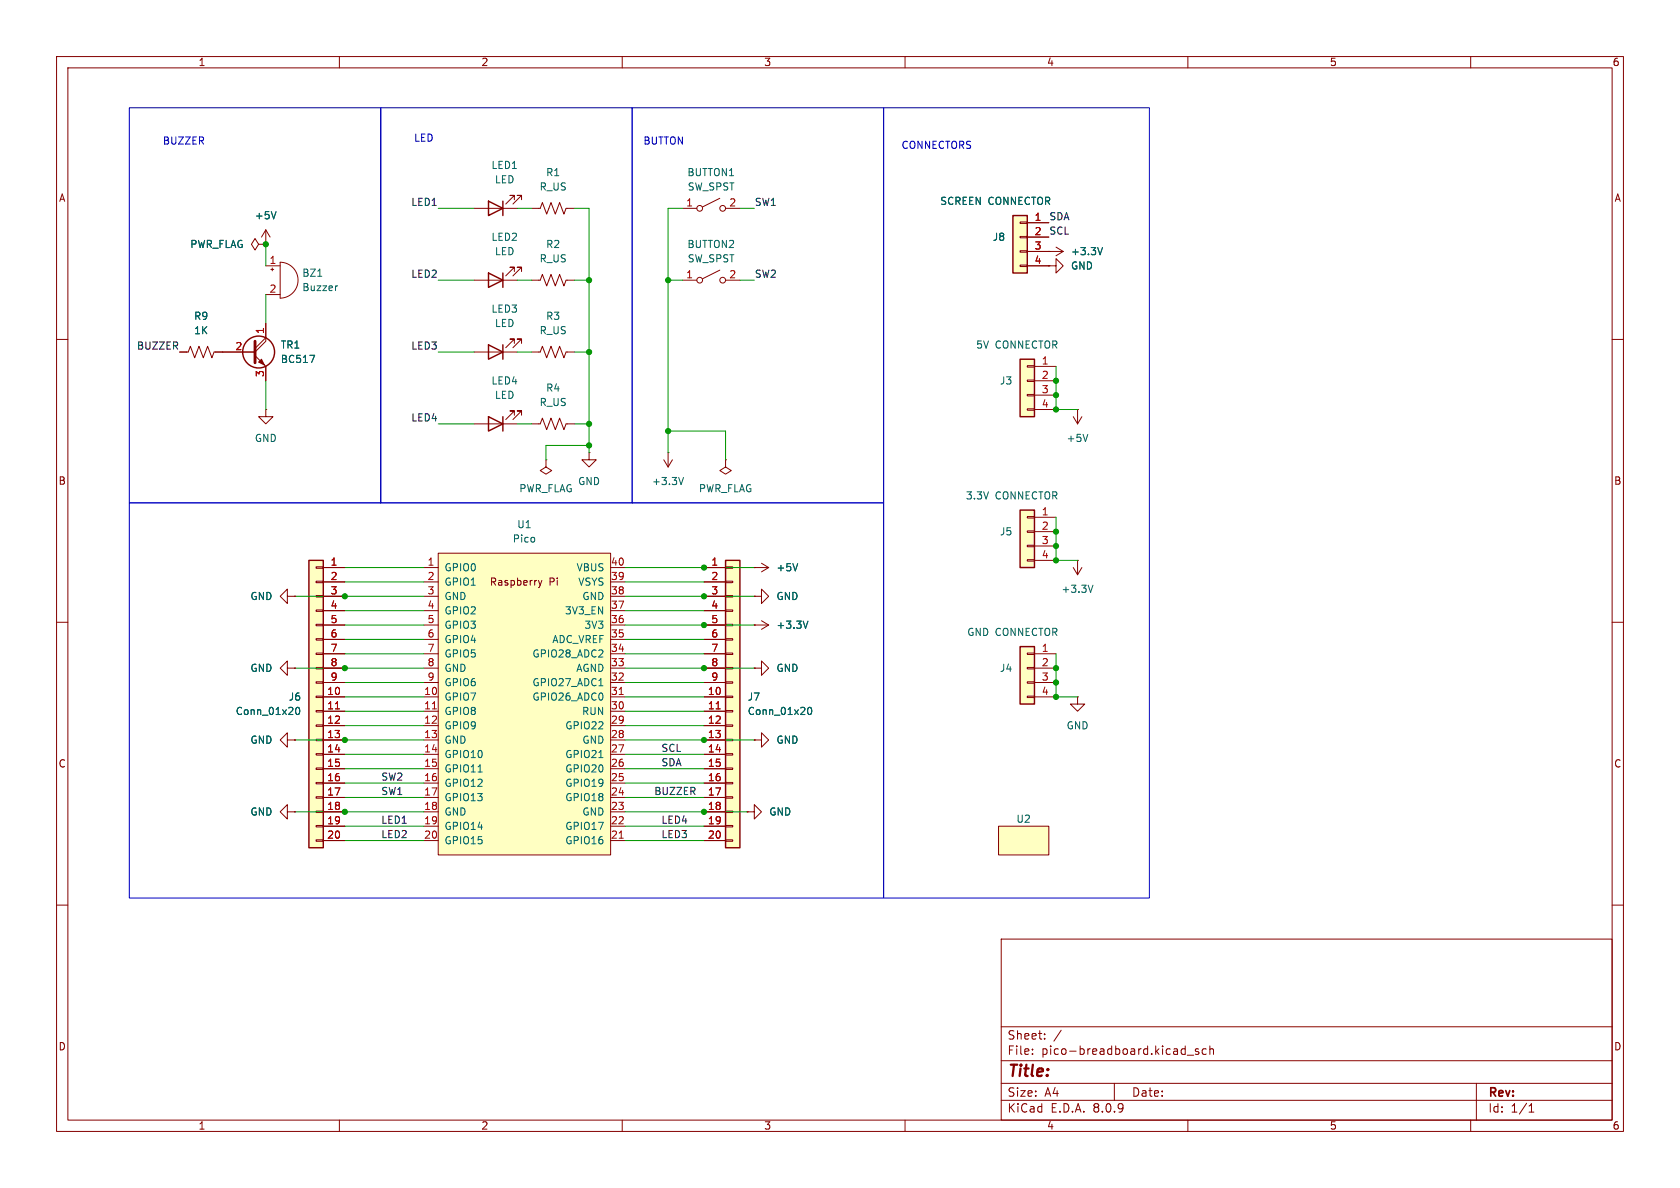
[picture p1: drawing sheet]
<svg xmlns="http://www.w3.org/2000/svg" width="297mm" height="210mm" viewBox="0 0 297 210" stroke-linecap="round" stroke-linejoin="round" font-family="sans-serif">
<g fill="none" stroke="#840000" stroke-width=".18">
<path d="M10 10h277v190h-277zM12 12h273v186h-273zM60 10v2M110 10v2M160 10v2M210 10v2M260 10v2M83.8 36.8h7.6M90.9 35.3v-.8h-.7h.7l-1.5 1.6M92.2 35.3v-.8h-.8h.8l-1.5 1.6M94 36.8h1.5l.4-1 .7 2 .8-2 .8 2 .7-2 .8 2 .4-1h1.5M83.8 49.5h7.6"/>
<path d="M90.9 48v-.8h-.7h.7l-1.5 1.6M92.2 48v-.8h-.8h.8l-1.5 1.6M185.4 44.5h.1M185.4 44.5h2.6M186.7 43.7l1.3 .8M188 44.5l-1.3 .7M10 60h2M83.8 74.9h7.6M83.8 62.2h7.6M90.9 60.7v-.8h-.7h.7l-1.5 1.6M90.9 73.4v-.8h-.7h.7l-1.5 1.6M92.2 60.7v-.8h-.8h.8l-1.5 1.6"/>
<path d="M92.2 73.4v-.8h-.8h.8l-1.5 1.6M94 74.9h1.5l.4-1 .7 2 .8-2 .8 2 .7-2 .8 2 .4-1h1.5M94 62.2h1.5l.4-1 .7 2 .8-2 .8 2 .7-2 .8 2 .4-1h1.5M285 60h2M96.5 81.3v1.3l1 .6-1 .6-1-.6 1-.6M96.5 81.3h.1M10 110h2M285 110h2M10 160h2M177 166h108v32h-108zM285 160h2M60 198v2"/>
<path d="M110 198v2M160 198v2M177 194.5h108M177 191.5h108M177 187.5h108M177 181.5h108M182.5 186.3v.1M182.5 185.5v.1M184.7 183.6v.1M184.7 182.8v.1M187.6 182.1l-1.3 2M197 191.5v3"/>
<path d="M209.9 186.5h1.1M210 198v2M211.9 185.5l-.4-.1-.2 .2 .1 .2 .5 .2v.3h-.6M213.2 185.5l-.4-.1-.3 .3v.4l.2 .2h.5M213.9 185.5l.2-.1 .4 .1v.9M213.9 184.9v1.5M260 198v2M261 191.5v6.5M270.3 196.6h.9M270.3 195.5l.4-.4v1.5"/>
</g>
<path d="M194.9 43.8l-.4 1.2" fill="none" stroke="#006464" stroke-width=".18"/>
<path d="M86.4 35.6l2.5 1.2-2.5 1.3zM88.9 35.6v2.5M86.4 48.3l2.5 1.2-2.5 1.3zM88.9 48.3v2.5M86.4 61l2.5 1.2-2.5 1.3zM86.4 73.7l2.5 1.2-2.5 1.3zM88.9 61v2.5M88.9 73.7v2.5" fill="none" stroke="#840000" stroke-width=".25"/>
<path d="M180.3 63.5h2.6v10.2h-2.6z" fill="#ffffc2"/>
<g fill="none" stroke="#840000" stroke-width=".18">
<path d="M94 49.5h1.5l.4-1 .7 2 .8-2 .8 2 .7-2 .8 2 .4-1h1.5M185.4 47h1.3v-1.3l1.3 1.3-1.3 1.3v-1.3M185.4 47h.1M181.6 72.3h1.3v.2h-1.3zM181.6 69.7h1.3v.3h-1.3zM181.6 67.2h1.3v.2h-1.3zM181.6 64.6h1.3v.3h-1.3zM182.9 64.8h3.8M182.9 67.3h3.8M182.9 69.9h3.8M182.9 72.4h3.8M189.7 73.7l.8 1.2"/>
<path d="M190.5 72.4h.1M190.5 72.4v2.5M191.3 73.7l-.8 1.2"/>
</g>
<path d="M180.3 63.5h2.6v10.2h-2.6z" fill="none" stroke="#840000" stroke-width=".25"/>
<path d="M192.3 76.8l-.4 1.2" fill="none" stroke="#006464" stroke-width=".18"/>
<path d="M180.3 90.2h2.6v10.1h-2.6z" fill="#ffffc2"/>
<path d="M181.6 98.9h1.3v.3h-1.3zM181.6 96.4h1.3v.2h-1.3zM181.6 93.9h1.3v.2h-1.3zM181.6 91.3h1.3v.3h-1.3zM182.9 91.4h3.8M182.9 94h3.8M182.9 96.5h3.8M182.9 99.1h3.8" fill="none" stroke="#840000" stroke-width=".18"/>
<path d="M180.3 90.2h2.6v10.1h-2.6z" fill="none" stroke="#840000" stroke-width=".25"/>
<path d="M179.1 38.1h2.5v10.2h-2.5z" fill="#ffffc2"/>
<path d="M180.3 39.2h1.3v.3h-1.3zM181.6 39.4h3.8M180.3 46.9h1.3v.2h-1.3zM180.3 44.3h1.3v.3h-1.3zM180.3 41.8h1.3v.2h-1.3zM181.6 41.9h3.8M181.6 44.5h3.8M181.6 47h3.8M190.5 123.2v1.3h1.3l-1.3 1.2-1.3-1.2h1.3M190.5 123.2h.1" fill="none" stroke="#840000" stroke-width=".18"/>
<path d="M179.1 38.1h2.5v10.2h-2.5z" fill="none" stroke="#840000" stroke-width=".25"/>
<path d="M176.5 146.1h8.9v5h-8.9z" fill="#ffffc2"/>
<path d="M190.5 99.1h.1M190.5 99.1v2.5M189.7 100.3l.8 1.3M191.3 100.3l-.8 1.3M176.5 146.1h8.9v5h-8.9z" fill="none" stroke="#840000" stroke-width=".18"/>
<path d="M193.2 103.4l-.4 1.3" fill="none" stroke="#006464" stroke-width=".18"/>
<path d="M180.3 114.3h2.6v10.2h-2.6z" fill="#ffffc2"/>
<g fill="none" stroke="#840000" stroke-width=".18">
<path d="M134.6 99.6l1.3 .7M50.8 105.4v-1.3l-1.3 1.3 1.3 1.3v-1.3h1.3M50.8 118.1v-1.3l-1.3 1.3 1.3 1.3v-1.3h1.3M52.1 105.4h.1M52.1 118.1h.1M133.3 110.5h.1M133.3 105.4h1.3v-1.3l1.3 1.3-1.3 1.3v-1.3M133.3 105.4h.1M133.3 118.1h1.3v-1.3l1.3 1.3-1.3 1.3v-1.3M133.3 118.1h.1M133.3 100.3h.1M133.3 110.5h2.6"/>
<path d="M133.3 100.3h2.6M134.6 109.7l1.3 .8M135.9 110.5l-1.3 .8M135.9 100.3l-1.3 .8M181.6 118h1.3v.2h-1.3zM181.6 115.4h1.3v.3h-1.3zM182.9 115.6h3.8M182.9 118.1h3.8M50.8 130.8v-1.3l-1.3 1.3 1.3 1.3v-1.3h1.3M52.1 130.8h.1M133.3 130.8h1.3v-1.3l1.3 1.3-1.3 1.3v-1.3M133.3 130.8h.1"/>
<path d="M181.6 123.1h1.3v.2h-1.3zM181.6 120.5h1.3v.3h-1.3zM182.9 120.7h3.8M182.9 123.2h3.8M50.8 143.5v-1.3l-1.3 1.3 1.3 1.3v-1.3h1.3M52.1 143.5h.1"/>
</g>
<path d="M180.3 114.3h2.6v10.2h-2.6z" fill="none" stroke="#840000" stroke-width=".25"/>
<path d="M141 99.6l-.4 1.3M142.8 109.8l-.4 1.3" fill="none" stroke="#006464" stroke-width=".18"/>
<path d="M54.6 99.1h2.5v50.8h-2.5z" fill="#ffffc2"/>
<g fill="none" stroke="#840000" stroke-width=".18">
<path d="M47 72.4v1.3h1.3l-1.3 1.2-1.3-1.2h1.3M47 72.4h.1M55.9 118h1.2v.2h-1.2zM55.9 115.4h1.2v.3h-1.2zM55.9 112.9h1.2v.3h-1.2zM55.9 110.4h1.2v.2h-1.2zM55.9 107.8h1.2v.3h-1.2zM55.9 105.3h1.2v.2h-1.2zM55.9 102.7h1.2v.3h-1.2zM55.9 100.2h1.2v.3h-1.2zM57.1 100.3h3.9M57.1 102.9h3.9"/>
<path d="M57.1 105.4h3.9M57.1 108h3.9M57.1 110.5h3.9M57.1 113h3.9M57.1 115.6h3.9M57.1 118.1h3.9M55.9 138.3h1.2v.3h-1.2zM55.9 135.8h1.2v.2h-1.2zM55.9 133.2h1.2v.3h-1.2zM55.9 130.7h1.2v.2h-1.2zM55.9 128.1h1.2v.3h-1.2zM55.9 125.6h1.2v.3h-1.2z"/>
<path d="M55.9 123.1h1.2v.2h-1.2zM55.9 120.5h1.2v.3h-1.2zM57.1 123.2h3.9M57.1 125.7h3.9M57.1 128.3h3.9M57.1 130.8h3.9M57.1 133.4h3.9M57.1 135.9h3.9M57.1 138.4h3.9M57.1 120.7h3.9M55.9 148.5h1.2v.2h-1.2zM55.9 145.9h1.2v.3h-1.2z"/>
<path d="M55.9 143.4h1.2v.2h-1.2zM55.9 140.8h1.2v.3h-1.2zM57.1 141h3.9M57.1 143.5h3.9M57.1 146.1h3.9M57.1 148.6h3.9"/>
</g>
<path d="M54.6 99.1h2.5v50.8h-2.5z" fill="none" stroke="#840000" stroke-width=".25"/>
<path d="M59.3 125.3h.7" fill="none" stroke="#a90000" stroke-width=".18"/>
<path d="M52.4 125.2l.2-.2a.68 .68 0 0 1 .4 .7 .68 .68 0 0 1-.4 .6l-.2-.1-.1-.4z" fill="none" stroke="#006464" stroke-width=".18"/>
<path d="M128.3 99.1h2.5v50.8h-2.5z" fill="#ffffc2"/>
<g fill="none" stroke="#840000" stroke-width=".18">
<path d="M124.5 100.3h3.8M124.5 102.9h3.8M124.5 105.4h3.8M124.5 108h3.8M124.5 110.5h3.8M124.5 113h3.8M124.5 115.6h3.8M124.5 118.1h3.8M128.3 118h1.2v.2h-1.2zM128.3 115.4h1.2v.3h-1.2zM128.3 112.9h1.2v.3h-1.2zM128.3 110.4h1.2v.2h-1.2z"/>
<path d="M128.3 107.8h1.2v.3h-1.2zM128.3 105.3h1.2v.2h-1.2zM128.3 102.7h1.2v.3h-1.2zM128.3 100.2h1.2v.3h-1.2zM124.5 123.2h3.8M124.5 125.7h3.8M124.5 128.3h3.8M124.5 130.8h3.8M124.5 133.4h3.8M124.5 135.9h3.8M124.5 138.4h3.8M124.5 120.7h3.8"/>
<path d="M128.3 138.3h1.2v.3h-1.2zM128.3 135.8h1.2v.2h-1.2zM128.3 133.2h1.2v.3h-1.2zM128.3 130.7h1.2v.2h-1.2zM128.3 128.1h1.2v.3h-1.2zM128.3 125.6h1.2v.3h-1.2zM128.3 123.1h1.2v.2h-1.2zM128.3 120.5h1.2v.3h-1.2zM124.5 141h3.8M124.5 143.5h3.8M124.5 146.1h3.8M124.5 148.6h3.8"/>
<path d="M128.3 148.5h1.2v.2h-1.2zM128.3 145.9h1.2v.3h-1.2zM128.3 143.4h1.2v.2h-1.2zM128.3 140.8h1.2v.3h-1.2z"/>
</g>
<path d="M128.3 99.1h2.5v50.8h-2.5z" fill="none" stroke="#840000" stroke-width=".25"/>
<path d="M126.6 125.3h.7" fill="none" stroke="#a90000" stroke-width=".18"/>
<path d="M142.9 125.2l.2-.2a.68 .68 0 0 1 .4 .7 .68 .68 0 0 1-.4 .6l-.2-.1-.1-.4z" fill="none" stroke="#006464" stroke-width=".18"/>
<path d="M77.5 97.8h30.4v53.3h-30.4z" fill="#ffffc2"/>
<g fill="none" stroke="#840000" stroke-width=".18">
<path d="M120.6 36.8h2.6M127.3 35.1l-3.1 1.5M128.3 36.8h2.5M181.6 39.4h3.8M45.7 43.2l-.6-1-.7 1 .7 1 .6-1h1.3M47 59.7v.6l-1.9 1.9h-7.3l-.3 1-.8-2-.8 2-.7-2-.8 2-.7-2-.4 1h-1.6M47 43.2h.1M47 59.7l-1.9 1.9M47 40.6v2.6M47 57.2v2.5M47 47h2.5M47 52.1h2.5"/>
<path d="M47 40.6l-.8 1.3M47 40.6l.8 1.3M47.9 47.6h.5M48.1 47.4v.5M49.5 46.4a3.2 3.2 0 0 1 3.2 3.1 3.2 3.2 0 0 1-3.2 3.2zM120.6 49.5h2.6M127.3 47.8l-3.1 1.5M128.3 49.5h2.5M181.6 47h3.8M181.6 41.9h3.8M181.6 44.5h3.8M185.4 47h.1"/>
<path d="M185.4 44.5h.1M45.1 62.9l1.9 1.9v2.5M77.5 97.8h30.4v53.3h-30.4zM104.1 80v1.3h1.3l-1.3 1.3-1.2-1.3h1.2M104.1 80h.1M117.3 81.3l.8 1.3M118.1 80h.1M118.1 80v2.6M118.9 81.3l-.8 1.3M128.3 81.3v1.3l1 .6-1 .6-1-.6 1-.6M128.3 81.3h.1M52.1 118.1h.1"/>
<path d="M52.1 105.4h.1M57.1 100.3h3.9M57.1 102.9h3.9M57.1 105.4h3.9M57.1 118.1h3.9M57.1 115.6h3.9M57.1 113h3.9M57.1 110.5h3.9M57.1 108h3.9M74.9 100.3h2.6M74.9 102.9h2.6M74.9 105.4h2.6"/>
<path d="M74.9 118.1h2.6M74.9 115.6h2.6M74.9 113h2.6M74.9 110.5h2.6M74.9 108h2.6M95.2 102.6l.3 .8M95.5 103.4l-.3 .5M95.8 102.6l-.3 .8M107.9 100.3h2.6M107.9 102.9h2.6M107.9 105.4h2.6M107.9 118.1h2.6"/>
<path d="M107.9 115.6h2.6M107.9 113h2.6M107.9 110.5h2.6M107.9 108h2.6M124.5 100.3h3.8M124.5 102.9h3.8M124.5 105.4h3.8M124.5 118.1h3.8M124.5 115.6h3.8M124.5 113h3.8M124.5 110.5h3.8M124.5 108h3.8"/>
<path d="M133.3 110.5h.1M133.3 100.3h.1M133.3 118.1h.1M133.3 105.4h.1M52.1 130.8h.1M57.1 123.2h3.9M57.1 125.7h3.9M57.1 128.3h3.9M57.1 130.8h3.9M57.1 133.4h3.9M57.1 135.9h3.9M57.1 138.4h3.9"/>
<path d="M57.1 120.7h3.9M74.9 123.2h2.6M74.9 125.7h2.6M74.9 128.3h2.6M74.9 130.8h2.6M74.9 133.4h2.6M74.9 135.9h2.6M74.9 138.4h2.6M74.9 120.7h2.6M107.9 123.2h2.6M107.9 125.7h2.6M107.9 128.3h2.6"/>
<path d="M107.9 130.8h2.6M107.9 133.4h2.6M107.9 135.9h2.6M107.9 138.4h2.6M107.9 120.7h2.6M124.5 123.2h3.8M124.5 125.7h3.8M124.5 128.3h3.8M124.5 130.8h3.8M124.5 133.4h3.8M124.5 135.9h3.8M124.5 138.4h3.8"/>
<path d="M124.5 120.7h3.8M133.3 130.8h.1M52.1 143.5h.1M57.1 141h3.9M57.1 143.5h3.9M57.1 146.1h3.9M57.1 148.6h3.9M74.9 141h2.6M74.9 143.5h2.6M74.9 146.1h2.6M74.9 148.6h2.6M107.9 141h2.6"/>
<path d="M107.9 143.5h2.6M107.9 146.1h2.6M107.9 148.6h2.6M124.5 141h3.8M124.5 143.5h3.8M124.5 146.1h3.8M124.5 148.6h3.8M132.1 143.5h1.2v-1.3l1.3 1.3-1.3 1.3v-1.3M132.1 143.5h.1"/>
<circle cx="123.7" cy="36.8" r=".51"/>
<circle cx="127.8" cy="36.8" r=".51"/>
<circle cx="123.7" cy="49.5" r=".51"/>
<circle cx="127.8" cy="49.5" r=".51"/>
</g>
<path d="M59.3 125.3h.7M76.4 125.3h.8M109.5 122.8h.7M126.6 125.3h.7M109.5 148.2h.7" fill="none" stroke="#a90000" stroke-width=".18"/>
<g fill="none" stroke="#006464" stroke-width=".18">
<path d="M48.8 37.4l-.4 1.3M56.2 48.8h.7M59.7 50.5l-.3 .1M194.9 43.8l-.4 1.2M54.8 62.8h.8l-.5 1.3M120.8 84.4l-.4 1.3M141 99.6l-.4 1.3M142.8 109.8l-.4 1.3M52.4 125.2l.2-.2a.68 .68 0 0 1 .4 .7 .68 .68 0 0 1-.4 .6l-.2-.1-.1-.4zM84.5 136.5h.7M105.9 133.9h.7M105.9 121.2h.7"/>
<path d="M142.9 125.2l.2-.2a.68 .68 0 0 1 .4 .7 .68 .68 0 0 1-.4 .6l-.2-.1-.1-.4z"/>
</g>
<path d="M45.1 60.3v3.8" fill="none" stroke="#840000" stroke-width=".51"/>
<path d="M45.7 64l.5-.5 .5 1z" fill="#840000" stroke="#840000" stroke-width=".18"/>
<circle cx="45.7" cy="62.2" r="2.82" fill="none" stroke="#840000" stroke-width=".25"/>
<path d="M22.9 19.1h44.4v69.8h-44.4zM67.3 19.1h44.5v69.8h-44.5zM111.8 19.1h44.4v69.8h-44.4zM156.2 19.1h47v139.7h-47zM22.9 88.9h133.3v69.9h-133.3z" fill="none" stroke="#0000c2" stroke-width=".18"/>
<g fill="none" stroke="#009600" stroke-width=".18">
<path d="M77.5 36.8h6.3M91.4 36.8h2.6M101.6 36.8h2.5v43.2M120.6 36.8h-2.5v43.2M130.8 36.8h2.5M47 43.2v3.8M47 52.1v5.1M77.5 49.5h6.3M91.4 49.5h2.6M101.6 49.5h2.5M118.1 49.5h2.5M130.8 49.5h2.5"/>
<path d="M47 67.3v5.1M77.5 74.9h6.3M77.5 62.2h6.3M91.4 74.9h2.6M91.4 62.2h2.6M101.6 74.9h2.5M101.6 62.2h2.5M104.1 78.7h-7.6v2.6M118.1 76.2h10.2v5.1M186.7 64.8v7.6h3.8M186.7 91.4v7.7h3.8M52.1 118.1h22.8"/>
<path d="M52.1 105.4h22.8M61 115.6h13.9M61 102.9h13.9M61 108h13.9M61 100.3h13.9M61 110.5h13.9M61 113h13.9M110.5 118.1h22.8M110.5 115.6h14M110.5 102.9h14M110.5 105.4h22.8M110.5 108h14"/>
<path d="M110.5 100.3h22.8M110.5 110.5h22.8M110.5 113h14M186.7 115.6v7.6h3.8M52.1 130.8h22.8M61 133.4h13.9M61 120.7h13.9M61 138.4h13.9M61 123.2h13.9M61 135.9h13.9M61 125.7h13.9M61 128.3h13.9"/>
<path d="M110.5 133.4h14M110.5 130.8h22.8M110.5 120.7h14M110.5 138.4h14M110.5 123.2h14M110.5 135.9h14M110.5 125.7h14M110.5 128.3h14M52.1 143.5h22.8M61 146.1h13.9M61 148.6h13.9M61 141h13.9"/>
<path d="M110.5 143.5h21.6M110.5 146.1h14M110.5 148.6h14M110.5 141h14"/>
</g>
<g fill="#009600" stroke="#009600" stroke-width=".18">
<circle cx="47" cy="43.2" r=".46"/>
<circle cx="186.7" cy="94" r=".46"/>
<circle cx="186.7" cy="72.4" r=".46"/>
<circle cx="104.1" cy="78.7" r=".46"/>
<circle cx="118.1" cy="76.2" r=".46"/>
<circle cx="104.1" cy="74.9" r=".46"/>
<circle cx="186.7" cy="67.3" r=".46"/>
<circle cx="186.7" cy="69.9" r=".46"/>
<circle cx="61" cy="130.8" r=".46"/>
<circle cx="61" cy="143.5" r=".46"/>
<circle cx="61" cy="118.1" r=".46"/>
<circle cx="124.5" cy="130.8" r=".46"/>
<circle cx="124.5" cy="118.1" r=".46"/>
<circle cx="186.7" cy="96.5" r=".46"/>
<circle cx="186.7" cy="99.1" r=".46"/>
<circle cx="124.5" cy="110.5" r=".46"/>
<circle cx="124.5" cy="100.3" r=".46"/>
<circle cx="124.5" cy="105.4" r=".46"/>
<circle cx="186.7" cy="118.1" r=".46"/>
<circle cx="186.7" cy="120.7" r=".46"/>
<circle cx="186.7" cy="123.2" r=".46"/>
<circle cx="104.1" cy="62.2" r=".46"/>
<circle cx="104.1" cy="49.5" r=".46"/>
<circle cx="118.1" cy="49.5" r=".46"/>
<circle cx="124.5" cy="143.5" r=".46"/>
<circle cx="61" cy="105.4" r=".46"/>
</g>
<text font-size="2.8" fill="#840000" x="178" y="190.9">Title:</text>
<g font-size="2.1" fill="#840000">
<text x="178" y="184">Sheet:</text>
<text x="178" y="186.7">File:</text>
<text x="184.1" y="186.7">pico-breadboard.kicad_sch</text>
<text x="178" y="196.9">KiCad</text>
<text x="178" y="194.1">Size:</text>
<text x="184.7" y="194.1">A4</text>
<text x="185.7" y="196.9">E.D.A.</text>
<text x="193.3" y="196.9">8.0.9</text>
<text x="200" y="194.1">Date:</text>
<text x="263" y="194.3">Rev:</text>
<text x="263" y="196.9">Id:</text>
<text x="267.1" y="196.9">1/1</text>
</g>
<g font-size="1.8" fill="#840000">
<text x="35" y="11.9">1</text>
<text x="85" y="11.9">2</text>
<text x="135" y="11.9">3</text>
<text x="185" y="11.9">4</text>
<text x="235" y="11.9">5</text>
<text x="285" y="11.9">6</text>
<text x="10.3" y="35.9">A</text>
<text x="285.3" y="35.9">A</text>
<text x="10.3" y="85.9">B</text>
<text x="285.3" y="85.9">B</text>
<text x="86.5" y="103.7">Raspberry</text>
<text x="97.1" y="103.7">Pi</text>
<text x="10.3" y="135.9">C</text>
<text x="285.3" y="135.9">C</text>
<text x="10.3" y="185.9">D</text>
<text x="285.3" y="185.9">D</text>
<text x="35" y="199.9">1</text>
<text x="85" y="199.9">2</text>
<text x="135" y="199.9">3</text>
<text x="185" y="199.9">4</text>
<text x="235" y="199.9">5</text>
<text x="285" y="199.9">6</text>
</g>
<g font-size="1.8" fill="#0000c2">
<text x="28.7" y="25.8">BUZZER</text>
<text x="73.1" y="25.3">LED</text>
<text x="113.6" y="25.8">BUTTON</text>
<text x="159.3" y="26.5">CONNECTORS</text>
</g>
<g font-size="1.8" fill="#006464">
<text x="86.8" y="30.1">LED1</text>
<text x="87.4" y="32.6">LED</text>
<text x="95.3" y="33.9">R_US</text>
<text x="96.4" y="31.3">R1</text>
<text x="121.4" y="31.3">BUTTON1</text>
<text x="121.5" y="33.9">SW_SPST</text>
<text x="45" y="39">+5V</text>
<text x="166.1" y="36.4">SCREEN CONNECTOR</text>
<text x="33.5" y="44">PWR_FLAG</text>
<text x="86.8" y="42.8">LED2</text>
<text x="87.4" y="45.3">LED</text>
<text x="95.3" y="46.6">R_US</text>
<text x="96.4" y="44">R2</text>
<text x="121.4" y="44">BUTTON2</text>
<text x="121.5" y="46.6">SW_SPST</text>
<text x="175.4" y="42.8">J8</text>
<text x="189.2" y="47.9">GND</text>
<text x="189.2" y="45.3">+3.3V</text>
<text x="53.3" y="49.1">BZ1</text>
<text x="53.3" y="51.7">Buzzer</text>
<text x="34.2" y="56.7">R9</text>
<text x="34.2" y="59.3">1K</text>
<text x="86.8" y="55.5">LED3</text>
<text x="87.4" y="58">LED</text>
<text x="95.3" y="59.3">R_US</text>
<text x="96.4" y="56.7">R3</text>
<text x="49.5" y="61.8">TR1</text>
<text x="49.5" y="64.4">BC517</text>
<text x="172.5" y="61.8">5V</text>
<text x="175.9" y="61.8">CONNECTOR</text>
<text x="86.8" y="68.2">LED4</text>
<text x="87.4" y="70.7">LED</text>
<text x="95.3" y="72">R_US</text>
<text x="96.4" y="69.4">R4</text>
<text x="176.7" y="68.2">J3</text>
<text x="45" y="78.3">GND</text>
<text x="188.5" y="78.3">+5V</text>
<text x="91.7" y="87.2">PWR_FLAG</text>
<text x="102.1" y="86">GND</text>
<text x="115.2" y="86">+3.3V</text>
<text x="123.5" y="87.2">PWR_FLAG</text>
<text x="170.7" y="88.5">3.3V</text>
<text x="175.9" y="88.5">CONNECTOR</text>
<text x="91.3" y="93.6">U1</text>
<text x="176.7" y="94.8">J5</text>
<text x="78.5" y="101.2">GPIO0</text>
<text x="90.6" y="96.1">Pico</text>
<text x="101.8" y="101.2">VBUS</text>
<text x="137.2" y="101.2">+5V</text>
<text x="44.2" y="106.3">GND</text>
<text x="78.5" y="103.7">GPIO1</text>
<text x="78.5" y="106.3">GND</text>
<text x="102.1" y="103.7">VSYS</text>
<text x="102.9" y="106.3">GND</text>
<text x="137.2" y="106.3">GND</text>
<text x="187.6" y="105">+3.3V</text>
<text x="78.5" y="108.8">GPIO2</text>
<text x="78.5" y="111.4">GPIO3</text>
<text x="78.5" y="113.9">GPIO4</text>
<text x="97.5" y="113.9">ADC_VREF</text>
<text x="99.8" y="108.8">3V3_EN</text>
<text x="103.2" y="111.4">3V3</text>
<text x="137.2" y="111.4">+3.3V</text>
<text x="170.9" y="112.6">GND CONNECTOR</text>
<text x="44.2" y="119">GND</text>
<text x="78.5" y="116.4">GPIO5</text>
<text x="78.5" y="119">GND</text>
<text x="94" y="116.4">GPIO28_ADC2</text>
<text x="101.8" y="119">AGND</text>
<text x="137.2" y="119">GND</text>
<text x="176.7" y="119">J4</text>
<text x="50.9" y="124.1">J6</text>
<text x="78.5" y="124.1">GPIO7</text>
<text x="78.5" y="121.5">GPIO6</text>
<text x="94" y="124.1">GPIO26_ADC0</text>
<text x="94" y="121.5">GPIO27_ADC1</text>
<text x="132.1" y="124.1">J7</text>
<text x="41.6" y="126.6">Conn_01x20</text>
<text x="44.2" y="131.7">GND</text>
<text x="78.5" y="126.6">GPIO8</text>
<text x="78.5" y="129.1">GPIO9</text>
<text x="78.5" y="131.7">GND</text>
<text x="99.8" y="129.1">GPIO22</text>
<text x="102.8" y="126.6">RUN</text>
<text x="102.9" y="131.7">GND</text>
<text x="132.1" y="126.6">Conn_01x20</text>
<text x="137.2" y="131.7">GND</text>
<text x="188.5" y="129.1">GND</text>
<text x="78.5" y="134.2">GPIO10</text>
<text x="78.5" y="136.8">GPIO11</text>
<text x="99.8" y="136.8">GPIO20</text>
<text x="99.8" y="134.2">GPIO21</text>
<text x="78.5" y="139.3">GPIO12</text>
<text x="78.5" y="141.8">GPIO13</text>
<text x="99.8" y="141.8">GPIO18</text>
<text x="99.8" y="139.3">GPIO19</text>
<text x="44.2" y="144.4">GND</text>
<text x="78.5" y="144.4">GND</text>
<text x="78.5" y="146.9">GPIO14</text>
<text x="78.5" y="149.5">GPIO15</text>
<text x="99.8" y="149.5">GPIO16</text>
<text x="99.8" y="146.9">GPIO17</text>
<text x="102.9" y="144.4">GND</text>
<text x="135.9" y="144.4">GND</text>
<text x="179.6" y="145.6">U2</text>
</g>
<g font-size="1.8" fill="#0f0f0f">
<text x="72.6" y="36.5">LED1</text>
<text x="133.3" y="36.5">SW1</text>
<text x="185.4" y="39">SDA</text>
<text x="185.4" y="41.6">SCL</text>
<text x="72.6" y="49.2">LED2</text>
<text x="133.3" y="49.2">SW2</text>
<text x="24.1" y="61.9">BUZZER</text>
<text x="72.6" y="61.9">LED3</text>
<text x="72.6" y="74.6">LED4</text>
<text x="116.8" y="135.5">SDA</text>
<text x="116.8" y="133">SCL</text>
<text x="67.3" y="140.6">SW1</text>
<text x="67.3" y="138.1">SW2</text>
<text x="115.6" y="140.6">BUZZER</text>
<text x="67.3" y="145.7">LED1</text>
<text x="67.3" y="148.2">LED2</text>
<text x="116.8" y="145.7">LED4</text>
<text x="116.8" y="148.2">LED3</text>
</g>
<g font-size="1.8" fill="#a90000">
<text x="121.2" y="36.6">1</text>
<text x="128.8" y="36.6">2</text>
<text x="182.8" y="39.1">1</text>
<text x="182.8" y="41.7">2</text>
<text x="47.6" y="46.7">1</text>
<text x="182.8" y="44.2">3</text>
<text x="182.8" y="46.7">4</text>
<text x="47.6" y="51.8">2</text>
<text x="121.2" y="49.3">1</text>
<text x="128.8" y="49.3">2</text>
<text x="46.7" y="59.1" transform="rotate(-90 46.7 59.1)">1</text>
<text x="41.5" y="62">2</text>
<text x="184.1" y="64.5">1</text>
<text x="46.7" y="66.7" transform="rotate(-90 46.7 66.7)">3</text>
<text x="184.1" y="67.1">2</text>
<text x="184.1" y="69.6">3</text>
<text x="184.1" y="72.1">4</text>
<text x="184.1" y="91.2">1</text>
<text x="184.1" y="93.7">2</text>
<text x="58.3" y="100.1">1</text>
<text x="75.5" y="100.1">1</text>
<text x="107.9" y="100.1">40</text>
<text x="125.7" y="100.1">1</text>
<text x="184.1" y="96.3">3</text>
<text x="184.1" y="98.8">4</text>
<text x="58.3" y="102.6">2</text>
<text x="58.3" y="105.2">3</text>
<text x="58.3" y="107.7">4</text>
<text x="75.5" y="102.6">2</text>
<text x="75.5" y="105.2">3</text>
<text x="75.5" y="107.7">4</text>
<text x="107.9" y="107.7">37</text>
<text x="107.9" y="105.2">38</text>
<text x="107.9" y="102.6">39</text>
<text x="125.7" y="102.6">2</text>
<text x="125.7" y="105.2">3</text>
<text x="125.7" y="107.7">4</text>
<text x="58.3" y="110.2">5</text>
<text x="58.3" y="112.8">6</text>
<text x="75.5" y="110.2">5</text>
<text x="75.5" y="112.8">6</text>
<text x="107.9" y="112.8">35</text>
<text x="107.9" y="110.2">36</text>
<text x="125.7" y="110.2">5</text>
<text x="125.7" y="112.8">6</text>
<text x="58.3" y="115.3">7</text>
<text x="58.3" y="117.9">8</text>
<text x="75.5" y="115.3">7</text>
<text x="75.5" y="117.9">8</text>
<text x="107.9" y="117.9">33</text>
<text x="107.9" y="115.3">34</text>
<text x="125.7" y="115.3">7</text>
<text x="125.7" y="117.9">8</text>
<text x="184.1" y="115.3">1</text>
<text x="184.1" y="117.9">2</text>
<text x="57.7" y="122.9">10</text>
<text x="57.7" y="125.5">11</text>
<text x="58.3" y="120.4">9</text>
<text x="74.9" y="122.9">10</text>
<text x="74.9" y="125.5">11</text>
<text x="75.5" y="120.4">9</text>
<text x="107.9" y="125.5">30</text>
<text x="107.9" y="122.9">31</text>
<text x="107.9" y="120.4">32</text>
<text x="125.1" y="122.9">10</text>
<text x="125.1" y="125.5">11</text>
<text x="125.7" y="120.4">9</text>
<text x="184.1" y="120.4">3</text>
<text x="184.1" y="122.9">4</text>
<text x="57.7" y="128">12</text>
<text x="57.7" y="130.6">13</text>
<text x="74.9" y="128">12</text>
<text x="74.9" y="130.6">13</text>
<text x="107.9" y="130.6">28</text>
<text x="107.9" y="128">29</text>
<text x="125.1" y="128">12</text>
<text x="125.1" y="130.6">13</text>
<text x="57.7" y="133.1">14</text>
<text x="57.7" y="135.6">15</text>
<text x="74.9" y="133.1">14</text>
<text x="74.9" y="135.6">15</text>
<text x="107.9" y="135.6">26</text>
<text x="107.9" y="133.1">27</text>
<text x="125.1" y="133.1">14</text>
<text x="125.1" y="135.6">15</text>
<text x="57.7" y="138.2">16</text>
<text x="57.7" y="140.7">17</text>
<text x="57.7" y="143.3">18</text>
<text x="74.9" y="138.2">16</text>
<text x="74.9" y="140.7">17</text>
<text x="74.9" y="143.3">18</text>
<text x="107.9" y="143.3">23</text>
<text x="107.9" y="140.7">24</text>
<text x="107.9" y="138.2">25</text>
<text x="125.1" y="138.2">16</text>
<text x="125.1" y="140.7">17</text>
<text x="125.1" y="143.3">18</text>
<text x="57.7" y="145.8">19</text>
<text x="57.7" y="148.3">20</text>
<text x="74.9" y="145.8">19</text>
<text x="74.9" y="148.3">20</text>
<text x="107.9" y="148.3">21</text>
<text x="107.9" y="145.8">22</text>
<text x="125.1" y="145.8">19</text>
<text x="125.1" y="148.3">20</text>
</g>
</svg>
